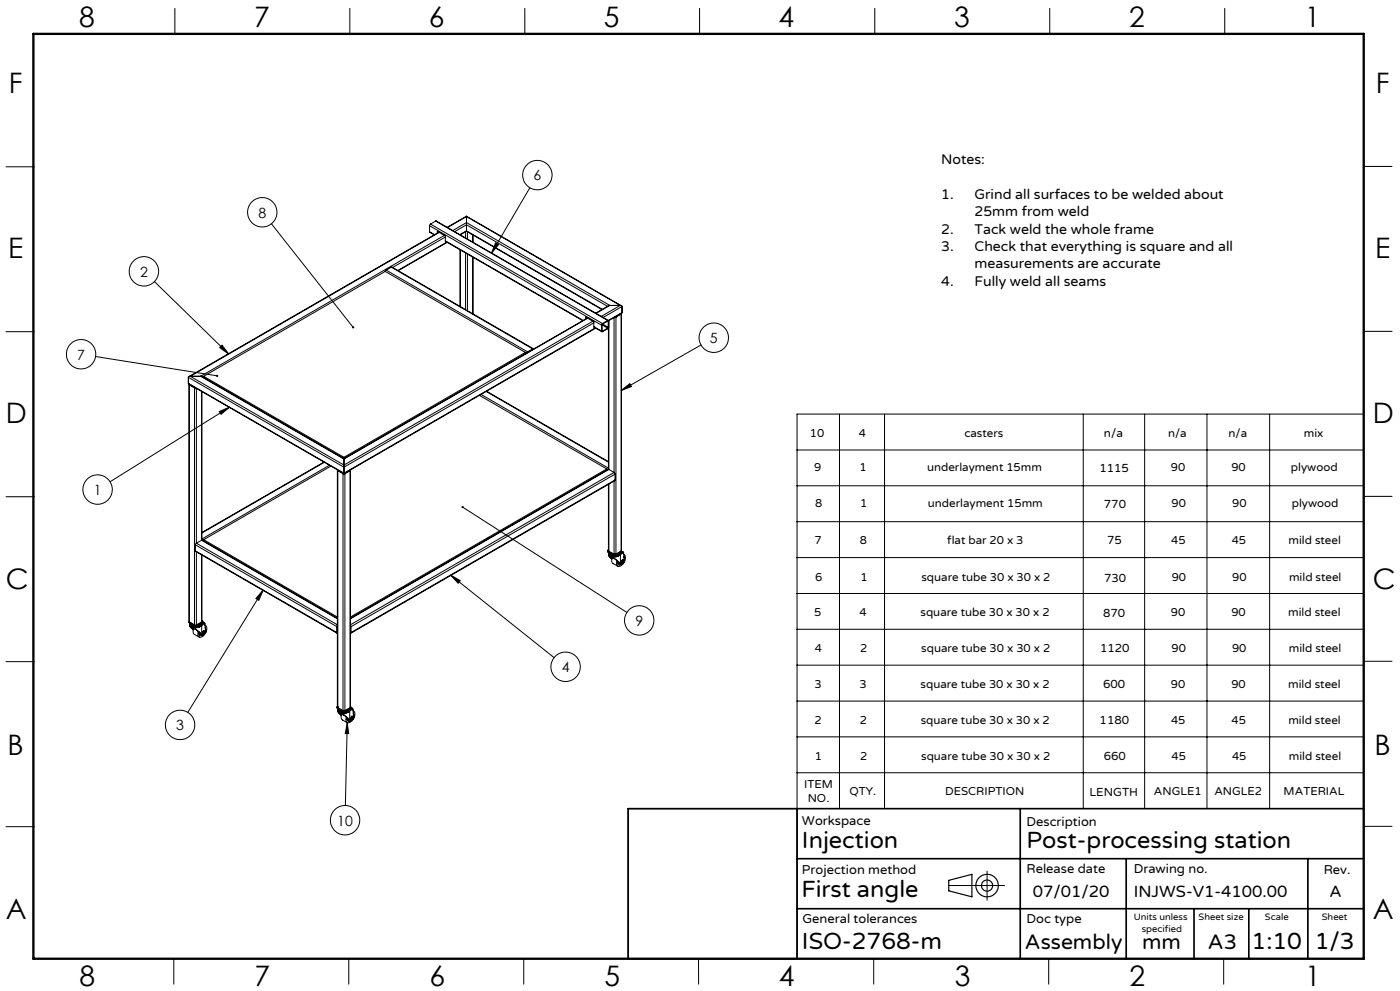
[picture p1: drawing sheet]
<svg xmlns="http://www.w3.org/2000/svg" width="420mm" height="297mm" viewBox="0 0 420 297" stroke-linecap="round" stroke-linejoin="round" font-family="sans-serif">
<g fill="none" stroke="#000" stroke-width=".35">
<path d="M284.6 263.8l7-1.8v6.8l-7-1.8z"/>
<circle cx="296.1" cy="265.4" r="1.66"/>
<circle cx="296.1" cy="265.4" r="3.4"/>
</g>
<g fill="none" stroke="#000" stroke-width=".3">
<path d="M52.5 2.5v7.7M105 2.5v7.7M157.4 2.5v7.7M209.9 2.5v7.7M262.4 2.5v7.7M314.9 2.5v7.7M367.4 2.5v7.7M1.8 50h8.5M159 56.3l-11.6 19.6M409.1 49.9h8.5M81.4 67.1l24.5 31M128.9 69.5l1.3 .9"/>
<path d="M128.9 67.7l51.6 29.8M128.9 67.7v1.8M128.9 69.5l1.5 .8M129.2 67.2l-.3 .5M129.2 67.2l51.6 29.8M130.7 66.2l51.8 29.9M130.7 66.2l-1.5 1M130.7 66.2l51.6 29.9M131.2 69.8v-.5l2.4 1.4v1.5M131.3 69.4v.4M131.6 69.6l-74.9 43.3M131.8 69.7l-74.7 43.1"/>
<path d="M133.3 70.6l-73.1 42.2M133.6 72.2l41.2 23.9M133.6 72.2l41.3 23.8M133.6 71l-15.8 9.1M134.1 72.6l-14.8 8.5M134.2 72.6l-14.7 8.5M138 74.9v16.9M138.1 70.4h.1M138.1 74.9v17M139.7 69.5v1.8M139.7 75.8v17M139.8 69.4h.3"/>
<path d="M139.9 64.8v.1M139.9 66.7v.7M139.9 69.2v.1M139.9 64.8l46.5 26.8M139.9 69.3l40.7 23.5M139.9 64.8l-5.7 3.3M139.9 69.3l-1.8 1.1M139.9 64.9l46.2 26.6M139.9 66.7l43.1 24.8M139.9 64.9v1.8M139.9 67.4v1.8M139.9 67.4l-3.5 2"/>
<path d="M139.9 67.4l42.3 24.4M139.9 69.2l40.8 23.5M139.9 64.9l-5.6 3.3M139.9 66.7l-4.1 2.4M139.9 69.2l-2 1.1M140.2 69.5v2.1M140.2 76.2v16.9M141.8 70.4v2.1M141.8 77v17M141.9 70.4v2.2M141.9 77.1v17M148.7 72.8l.8 .5-2.1 2.6z"/>
<path d="M1.8 99.4h8.5M46.3 84.4l22.3 21.7M115.6 81.3l42 24.3M115.6 81.3l-54.5 31.5M115.9 81l-.3 .3M115.9 81l42.4 24.4M117.4 80.1l42.6 24.4M117.4 80.1l-1.5 .9M117.4 80.1l42.4 24.5M175.7 95.6v-.6l2.5 1.4v1.5M175.9 95.1v.4M176.2 95.3l-73 42.1"/>
<path d="M176.3 95.4l-73.1 42.2M177.9 96.3l-74.7 43.1M178.2 97.9l2.4 1.5M178.2 97.9l2.3 1.3M178.2 96.8l-75 43.2M178.6 98.3l-75.4 43.5M178.7 98.4l-75.5 43.6M180.5 97.5v1.7M180.6 99.2h.2M180.6 97.4v1.8M180.6 97.4l1.7 1M180.8 97l-.3 .5"/>
<path d="M180.8 97.1l-.2 .3M180.8 97.1l1.7 1M182.3 96.1l.3 .1-.1 2.1-1.8 1.1-.2-.2M182.3 96.2l.2 .1M182.3 96.1l-1.5 .9M182.3 98.4l-1.5 .8M182.3 96.2l-1.5 .9M182.5 98.1l-.2 .3M182.5 96.3v1.8M182.5 91.6l-3.8 2.2M182.5 98.2v42.4M182.7 96.1v44.6"/>
<path d="M183 91.5l-.5 .1M183 91.5h3.1M183 91.5l-4.2 2.4M184.2 95.2v46.4M184.6 95h-.1M184.6 94.9v.1M184.8 95l-.4 .1M184.8 95v71.1M186.1 91.5l.5 .4M186.1 91.5l-5.7 3.3M186.2 94.1l-1.6 .9M186.2 94v.1"/>
<path d="M186.3 94l-.1 .1M186.3 94.2l-1.5 .8M186.3 94.2v71.2M186.4 93.9l-.1 .3M186.4 94l-.1 71.4M186.4 93.9l-3.8 2.2M186.6 93.7l-.2 .2M186.6 91.9v1.8M186.6 91.9l-5.7 3.2M186.6 93.7l-4.1 2.3M409.1 99.3h8.5M28.7 106.9l36.5 5.7"/>
<path d="M56.5 114.9l.2 .2M56.5 113.1v1.8M56.5 113.1l46.7 26.9M56.5 114.9l46.7 26.9M56.7 115.1l.1 .3M56.7 115.2l.1 71.5M56.7 115.1l46.5 26.9M56.8 115.4l1.5 .9M56.8 115.4v71.3M56.9 115.2v.1M56.9 115.3l1.6 .9M57.1 112.8l-.6 .3"/>
<path d="M57.1 112.8h3.1M57.1 112.8l46.1 26.6M58.3 116.3h.5M58.3 116.3v71M58.5 116.2h.1M58.9 116.4v46.4M60.2 112.8l.4 .1M60.2 112.8l43 24.8M60.5 117.3v44.6M60.6 112.9l42.6 24.5M60.6 117.4v44.5M61.1 112.8l42.1 24.3"/>
<path d="M61.1 112.8v.4M61.1 112.9l-.2 .1M66.6 103.4l2 2.7-2.7-1.9zM143.8 118.5l38.2 22M144.3 118.2l38.2 22.1M145.9 117.3l36.6 21.2M146 117.3l36.5 21.1M157.6 105.6l-54.4 31.5M157.6 105.6v.4M157.6 105.7l.3 .2M158.3 105.4l-.3 .4M158.3 105.6l-.1 .1"/>
<path d="M158.3 105.6h.1M159.8 104.6h.3M159.8 104.6l-1.5 .8M159.8 104.7l-1.5 .9M159.8 104.7h.1M159.9 104.7h-.1M186.3 117l2.6-2 .5 .8zM210.3 103.4l-24 13.6M65.8 123.3l3.1-1.3-2.6 2.2zM68.9 122l-35.9 22.4M97.2 138.5l-36.6 21.1M97.3 138.6l-36.7 21.1"/>
<path d="M98.8 139.4l-38.2 22.1M99.3 139.7l-38.2 22M103.2 139.4v.6M103.2 137.4v.2M103.2 137.1v.3M103.2 137.6v1.8M239.1 134.9h170M251.8 124.1v118.3M265.4 124.1v118.3M325 124.1v118.3M343.4 124.1v118.3M362.1 124.1v118.3"/>
<path d="M380.9 124.1v118.3M409.1 124.1h-170v163.2h-50.6v-44.9h50.6M1.8 148.9h8.5M101.2 140.9v71.4M101.2 140.9l.2 .2M101.4 141.1l1.5 .9M101.4 141.1v71M101.4 141h.1M101.5 141l1.5 .9M101.5 141h.1M102.9 142h.6M102.9 142v71.3"/>
<path d="M103 141.9l.2 .1M103 141.9h.1M103.2 141.8v.2M103.2 140v1.8M103.3 141.9l-.1 .1M103.3 141.9h.1M103.5 142v71.3M104.9 141l-1.6 .9M104.9 141h.1M105 141.1l-1.5 .9M105 141.1v71M105.1 140.9l-.1 .2"/>
<path d="M105.1 140.9l.1 71.4M138.8 152l49.3 31.5M182 140.5l-76.9 44.4M182 140.5v.4M182 140.6l.2 .2M182.5 140.5l-.1 .2M182.5 145.1l.2 20.1M182.7 140.7l-77.6 44.6M182.7 140.7l1.5 .9M182.7 140.7l-77.6 44.8M182.7 145.1v20.1M184.2 141.6l.3 .5"/>
<path d="M184.2 141.6l-79.1 45.7M184.2 144.2v21.9M184.5 143.9l-79.3 45.9M184.5 142.1l-79.2 45.7M184.5 142.1v1.8M184.5 143.9l-79.2 45.7M239.1 156.3h170M239.1 145.6h170M409.1 148.8h8.5M58.6 165.1l42.6 24.7-.1-.2M58.6 163.3l42.5 24.5M58.6 165.1l42.5 24.5"/>
<path d="M58.6 163.3v1.8M58.9 162.8l-.3 .5M58.9 162.8l42.3 24.5M58.9 165.4v21.9M60.5 161.9l40.7 23.4M60.5 161.9l-1.6 .9M60.5 161.9l40.7 23.6M60.5 166.3v20.1M60.6 161.7l.1 .2M60.6 166.4l-.1 20M61.1 161.7v.4M61.1 161.7l40.1 23.2"/>
<path d="M61.1 161.9l-.2 .1M79 176.8l-1.4 3.1-.8-.5zM79 176.8l-22.7 36.7M135.2 172.4l2.9 1.6-.7 .8zM135.2 172.4l31 24.7M182.3 165l.1 .4M182.4 165.2l1.7 1M182.4 165.2v.2M182.4 165.4l1.7 1M182.5 164.8l-.2 .2 .1 .2M182.6 165.9a2.06 2.06 0 0 0 3.6 0 2.06 2.06 0 0 1-3.6 0zM182.6 165.7a2.06 2.06 0 0 0 3.6 0 2.06 2.06 0 0 1-3.6 0z"/>
<path d="M182.6 165.6a2.07 2.07 0 0 0 3.5 0M182.6 165.6a2.09 2.09 0 0 0 3.6 0M182.6 165.6v.9M182.6 166.5l.7 .6 1 .3M182.6 166.5l1 1M182.7 165.2l1.5 .9M183 166.9l.6 .6M183.7 167.2l-.1 .4a1.13 1.13 0 0 0 .3 1.3l1.4 .8M184.1 166.2h.5M184.1 166.4h.5M184.1 166.2v.2M184.2 167.3l1.7 1.6"/>
<path d="M184.2 166.1h.6M184.3 167.4h.1M184.3 167.4l1.8 1.5M184.6 166.2v.2M185.3 168.2v.1a.62 .62 0 0 0 .1 .8 .62 .62 0 0 0 .7 .1M185.4 168.3l.1 .6 .3 .3M185.6 168.4v.1a.64 .64 0 0 0 .5 .7 .64 .64 0 0 0 .7-.5M185.7 168.6a.5 .5 0 0 0 .5 .4 .5 .5 0 0 0 .5-.3l-.6 .2M185.9 168.9h.1M185.9 168.9h.2M186.1 168.9h.1M186.1 166.2v2.7"/>
<path d="M186.2 165.9l-.1 .3M186.2 165.6v.3M186.3 165.2l-1.5 .9M186.3 165.2l-1.7 1M186.3 165.4l-1.7 1M186.4 165l-.1 .2M186.4 168.2v.3l.3 .2M186.4 165.2l.5 .2M186.4 168.2l.3 .1M186.7 167.8l-.3 .4M186.7 168.3l.1 .2M186.7 167.8l.6 .2"/>
<path d="M186.7 167.8l.3 .2M186.7 168.7h.2M186.8 168.5l.1 .2M186.8 168.5l-.1 .2M186.9 168.6h.1M186.9 168.3l.2-.2 .1 .1-.2 .4zM186.9 165.4l.2 .2M186.9 168.1l-.2 .2M186.9 168.1l-.1 .4M186.9 165.4l-.7 .5M187 168h.2M187 168l-.1 .1"/>
<path d="M187.1 165.6l-1 .6M187.1 165.6l.2 2.2M187.1 168.1h.1M187.2 166.9l.1 .2M187.2 168.6l-.3 .1M187.2 168l-.3 .1M187.2 168l.1 .2M187.2 167l.1 .9M187.3 167.8v.2M187.3 166.2h-.2a1.97 1.97 0 0 1-.4 3 .97 .97 0 0 1-1.4 .5 .97 .97 0 0 1-.3-1.4l.1-.3M187.3 168.2l-.1 .4M187.3 168v.2"/>
<path d="M187.3 168h-.1M239.1 177.9h170M239.1 167.1h170M1.8 198.3h8.5M56.7 186.3l.1 .1M56.8 186.4l1.5 .9M56.8 186.4l1.7 1M56.8 186.7l1.7 .9M57 186.9a2.06 2.06 0 0 0 3.5 0 2.05 2.05 0 0 1-3.5 0zM57 186.8a2.06 2.06 0 0 0 3.5 0M57 186.8v.9M57 187.7l.5 .5 1.2 .4"/>
<path d="M57 187.7l1 1.1M57.3 188.1l.7 .6M58.1 188.5l-.2 .9 .2 .5 1.7 1M58.3 187.3h.6M58.5 187.4h.6M58.5 187.6h.6M58.5 187.4v.2M58.6 188.6l1.7 1.5M58.7 188.6h.1M58.7 188.6l1.8 1.5M59.1 187.4v.2M59.8 189.5l-.1 .1a.62 .62 0 0 0 .1 .7 .62 .62 0 0 0 .7 .1"/>
<path d="M59.8 189.5v.5l.4 .4M60 189.6l-.1 .1a.66 .66 0 0 0 .6 .8 .66 .66 0 0 0 .7-.6M60.1 189.8a.51 .51 0 0 0 .5 .5 .51 .51 0 0 0 .5-.4M60.3 190.1h.1M60.3 190.1l.2 .1M60.3 190.1h.2M60.5 186.4l-1.6 .9M60.5 190.1v.1M60.5 187.5v2.7M60.5 186.8a1.52 1.52 0 0 1-2 1.3 1.43 1.43 0 0 1-1.5-1 2.08 2.08 0 0 0 3.5 0M60.5 187.1v.4M60.6 186l.3 .2-.2 .2"/>
<path d="M60.7 186.4l-1.6 1M60.7 186.4v.3M60.7 186.7l-1.6 .9M60.9 186.3l-.2 .4M60.9 189.4v.4l.2 .1M60.9 186.4l.4 .2M60.9 189.4l.2 .1M61.1 189.9l-.6 .3M61.1 189l-.2 .4M61.1 189l.6 .2M61.1 189l.3 .2M61.1 189.5l.1 .2"/>
<path d="M61.1 189.9h.2M61.2 189.7l.1 .2M61.2 189.7l-.1 .2M61.3 189.8h.1M61.3 186.6l.2 .3M61.3 189.4l-.2 .1M61.3 189.4l-.1 .3M61.3 186.6l-.8 .5M61.4 189.2h.2M61.4 189.2l-.1 .2M61.5 186.9l-1 .6M61.5 186.9l.2 2.2"/>
<path d="M61.5 187.4a1.91 1.91 0 0 1-.2 2.9l-.2 .2a.97 .97 0 0 1-1.3 .4 .97 .97 0 0 1-.4-1.4l.1-.3M61.5 187.4h.1M61.6 189.3h.1M61.6 189.8l-.3 .1M61.6 189.2l-.3 .2M61.6 189.2l.1 .2M61.6 189.2h.1M61.6 188.1l.1 .2M61.6 188.2l.1 .9M61.7 189.1v.1M61.7 189.2v.2M61.7 189.4l-.1 .4"/>
<path d="M101.1 187.8v1.8M101.2 187.4l-.1 .4M101.2 187.6v.1M101.2 189.5v.1M105.1 187.4l.2 .4M105.1 187.6l.1 .1M105.2 189.5l-.1 .1M105.2 189.5h-.1M105.2 187.7h-.1M105.3 189.6l-.2 .2M105.3 187.8v1.8M239.1 199.4h170"/>
<path d="M239.1 188.6h170M409.1 198.2h8.5M101.1 211.9l.1 .4M101.2 212l.2 .1M101.2 211.7l-.1 .3 1.8 1M101.2 211.7h.1M101.2 212.3l1.7 1M101.4 212.1l1.5 .9M101.4 212.4a2.06 2.06 0 0 0 3.6 0M101.4 212.5a2.06 2.06 0 0 0 3.6 0 2.1 2.1 0 0 1-3.5 .3zM101.4 212.7a2.06 2.06 0 0 0 3.6 0 2.06 2.06 0 0 1-3.6 0zM101.4 213.3l1 1.1-.7-.7"/>
<path d="M101.4 212.4v.9M101.4 213.3l.1 .1a2.04 2.04 0 0 0 1.7 .8M102.5 214.1l-.2 1 .2 .5 1.7 1M102.9 213h.6M102.9 213.3h.6M103 214.2l1.7 1.5M103.1 214.2h.1M103.2 214.2l1.7 1.6M104.2 216.6l-.6 24.8M104.2 216.6l.4 3.2h-1zM104.2 215.1l-.1 .1a.62 .62 0 0 0 .1 .7 .62 .62 0 0 0 .8 .2M104.2 215.2v.4l.4 .4"/>
<path d="M104.4 215.3v.1a.66 .66 0 0 0 .5 .7 .66 .66 0 0 0 .8-.5M104.5 215.5a.53 .53 0 0 0 .5 .4 .53 .53 0 0 0 .5-.4M104.7 215.7h.1M104.7 215.7l.2 .1M104.9 215.8h.1M104.9 213.1v2.7M105 212.7l-.1 .4M105 212.4v.3M105 212.1l-1.5 .9M105.1 212l-.1 .1M105.1 211.7h.1M105.2 211.7v.4l-1.7 .9"/>
<path d="M105.2 212.3l-1.7 1M105.3 215v.4l.3 .1M105.3 211.9l-.1 .4M105.3 212l.4 .3M105.3 215l.3 .2M105.5 215.5l-.6 .3M105.5 214.7l-.2 .3M105.5 214.7l.6 .1M105.5 214.7l.3 .1M105.6 215.2v.2M105.6 215.5l.1 .1M105.6 215.4l.1 .2"/>
<path d="M105.6 215.4v.1M105.7 215.4h.1M105.7 212.3l.2 .2M105.7 215l-.1 .2M105.7 215l-.1 .4M105.7 212.3l-.7 .4M105.8 214.8h.2M105.8 214.8l-.1 .2M105.9 212.5l-1 .6M105.9 212.5l.2 2.2M106 215h.1M106 215.4l-.3 .2"/>
<path d="M106 214.8l-.3 .2M106 214.8l.1 .2M106 214.8h.1M106 213.7l.1 .3M106 213.9l.1 .8M106 213.1l-.1-.1a2.15 2.15 0 0 1-.6 3.2 .92 .92 0 0 1-1.3 .3 .92 .92 0 0 1-.2-1.3l.1-.3M106.1 214.7v.1M106.1 214.8v.2M106.1 215l-.1 .4M239.1 210.1h170M239.1 231.6h170M239.1 220.8h170"/>
<path d="M1.8 247.8h8.5M409.1 247.6h8.5M284.6 265.4h16.8M296.1 261.1v8.7M52.1 287.3v7.7M104.6 287.3v7.7M157.1 287.3v7.7M209.6 287.3v7.7M262.1 287.3v7.7M314.6 287.3v7.7M367.1 287.3v7.7"/>
<circle cx="161.2" cy="52.5" r="4.4"/>
<circle cx="78.7" cy="63.6" r="4.4"/>
<circle cx="43.2" cy="81.3" r="4.4"/>
<circle cx="24.3" cy="106.2" r="4.4"/>
<circle cx="214.1" cy="101.2" r="4.4"/>
<circle cx="29.3" cy="146.7" r="4.4"/>
<circle cx="61.4" cy="189.6" r=".21"/>
<circle cx="169.7" cy="199.8" r="4.4"/>
<circle cx="191.8" cy="185.9" r="4.4"/>
<circle cx="54" cy="217.3" r="4.4"/>
<circle cx="105.9" cy="215.3" r=".23"/>
<circle cx="103.5" cy="245.8" r="4.4"/>
</g>
<path d="M239.1 242.4v44.9M239.1 257.3h170M306.1 242.4v44.9M337.9 257.3v30M392.4 257.3v30M409.1 242.4h-220.6v44.9M239.1 272.3h170M358.2 272.3v15M374.6 272.3v15" fill="none" stroke="#000" stroke-width=".5"/>
<path d="M10 10.2h399.1v277.1h-399.1z" fill="none" stroke="#000" stroke-width=".7"/>
<path d="M65.8 123.3l3.1-1.3-2.6 2.2zM66.6 103.4l2 2.7-2.7-1.9zM148.7 72.8l.8 .5-2.1 2.6zM186.3 117l2.6-2 .5 .8zM135.2 172.4l2.9 1.6-.7 .8zM79 176.8l-1.4 3.1-.8-.5zM104.2 216.6l.4 3.2h-1zM64.9 112.4v.5h.4l.2-.2-.3-.1 .3 .1-.1-.3zM105.7 97.9l.1 .5h.4l-.3-.3 .3 .2v-.4zM138.5 151.8a.34 .34 0 0 0 .2 .5 .34 .34 0 0 0 .4-.4 .34 .34 0 0 0-.5-.2l.2 .3z" fill="#000"/>
<g font-size="8.5">
<text x="23.8" y="8">8</text>
<text x="76.3" y="8">7</text>
<text x="128.7" y="8">6</text>
<text x="181.2" y="8">5</text>
<text x="233.6" y="8">4</text>
<text x="286.3" y="8">3</text>
<text x="338.7" y="8">2</text>
<text x="391.4" y="8">1</text>
<text x="2.7" y="28">F</text>
<text x="412.8" y="28">F</text>
<text x="2.4" y="77.2">E</text>
<text x="412.5" y="77.2">E</text>
<text x="1.8" y="126.8">D</text>
<text x="411.9" y="126.9">D</text>
<text x="1.8" y="176.6">C</text>
<text x="411.9" y="176.7">C</text>
<text x="2.3" y="226.2">B</text>
<text x="412.4" y="226.2">B</text>
<text x="1.7" y="275.4">A</text>
<text x="411.8" y="275.5">A</text>
<text x="23.9" y="295.5">8</text>
<text x="76.4" y="295.5">7</text>
<text x="128.8" y="295.5">6</text>
<text x="181.3" y="295.5">5</text>
<text x="233.7" y="295.5">4</text>
<text x="286.4" y="295.5">3</text>
<text x="338.8" y="295.5">2</text>
<text x="391.5" y="295.5">1</text>
</g>
<g font-size="7.1">
<text x="240.6" y="254">Injection</text>
<text x="308" y="254">Post-processing station</text>
<text x="240.4" y="268.8">First angle</text>
<text x="240.6" y="284.3">ISO-2768-m</text>
<text x="375.5" y="284.3">1:10</text>
<text x="394.4" y="284.3">1/3</text>
</g>
<g font-size="6.3">
<text x="307.5" y="284.3">Assembly</text>
<text x="342.6" y="284.3">mm</text>
<text x="362.4" y="284.3">A3</text>
</g>
<g font-size="4.9">
<text x="309.9" y="268.7">07/01/20</text>
<text x="340.1" y="268.7">INJWS-V1-4100.00</text>
<text x="398.9" y="268.7">A</text>
</g>
<g font-size="4.2">
<text x="282.4" y="49.1">Notes:</text>
<text x="160.1" y="54.1">6</text>
<text x="282.4" y="59.5">1.</text>
<text x="292.4" y="59.5">Grind all surfaces to be welded about</text>
<text x="77.5" y="65.2">8</text>
<text x="292.4" y="64.8">25mm from weld</text>
<text x="282.4" y="70">2.</text>
<text x="292.4" y="70">Tack weld the whole frame</text>
<text x="282.4" y="75.2">3.</text>
<text x="292.4" y="75.2">Check that everything is square and all</text>
<text x="42" y="82.9">2</text>
<text x="292.4" y="80.5">measurements are accurate</text>
<text x="282.4" y="85.7">4.</text>
<text x="292.4" y="85.7">Fully weld all seams</text>
<text x="23.2" y="107.8">7</text>
<text x="213" y="102.8">5</text>
<text x="28.1" y="148.3">1</text>
<text x="190.6" y="187.6">9</text>
<text x="168.5" y="201.4">4</text>
<text x="52.9" y="218.9">3</text>
<text x="101.2" y="247.4">10</text>
</g>
<g font-size="3.9">
<text x="240.6" y="247.2">Workspace</text>
<text x="307.9" y="247.4">Description</text>
<text x="240.6" y="262.1">Projection method</text>
<text x="308" y="261.5">Release date</text>
<text x="340.1" y="261.5">Drawing no.</text>
<text x="397.1" y="262.1">Rev.</text>
<text x="240.7" y="276.6">General tolerances</text>
<text x="308" y="276.6">Doc type</text>
</g>
<g font-size="3.5">
<text x="243" y="130.9">10</text>
<text x="257.6" y="130.9">4</text>
<text x="289.3" y="130.9">casters</text>
<text x="331.2" y="131">n/a</text>
<text x="350.4" y="130.9">n/a</text>
<text x="368.6" y="130.9">n/a</text>
<text x="391.1" y="130.9">mix</text>
<text x="244.3" y="141.3">9</text>
<text x="257.8" y="141.3">1</text>
<text x="278.1" y="141.3">underlayment 15mm</text>
<text x="329.8" y="141.4">1115</text>
<text x="351.2" y="141.3">90</text>
<text x="369.4" y="141.3">90</text>
<text x="387.3" y="141.3">plywood</text>
<text x="244.5" y="152">8</text>
<text x="258.1" y="152">1</text>
<text x="278.4" y="152">underlayment 15mm</text>
<text x="331.2" y="152.1">770</text>
<text x="351.5" y="152">90</text>
<text x="369.6" y="152">90</text>
<text x="387.5" y="152">plywood</text>
<text x="244.4" y="163">7</text>
<text x="257.9" y="163">8</text>
<text x="284.2" y="163">flat bar 20 x 3</text>
<text x="332.1" y="163.2">75</text>
<text x="351.3" y="163">45</text>
<text x="369.5" y="163">45</text>
<text x="386.5" y="163">mild steel</text>
<text x="244.6" y="174.2">6</text>
<text x="258.1" y="174.2">1</text>
<text x="276.4" y="174.2">square tube 30 x 30 x 2</text>
<text x="331.2" y="174.3">730</text>
<text x="351.5" y="174.2">90</text>
<text x="369.7" y="174.2">90</text>
<text x="386.7" y="174.2">mild steel</text>
<text x="244.3" y="184.7">5</text>
<text x="257.8" y="184.7">4</text>
<text x="276.2" y="184.7">square tube 30 x 30 x 2</text>
<text x="330.9" y="184.9">870</text>
<text x="351.2" y="184.7">90</text>
<text x="369.4" y="184.7">90</text>
<text x="386.4" y="184.7">mild steel</text>
<text x="244.5" y="195.4">4</text>
<text x="258" y="195.4">2</text>
<text x="276.4" y="195.4">square tube 30 x 30 x 2</text>
<text x="330" y="195.5">1120</text>
<text x="351.5" y="195.4">90</text>
<text x="369.6" y="195.4">90</text>
<text x="386.7" y="195.4">mild steel</text>
<text x="244.3" y="206.1">3</text>
<text x="257.8" y="206.1">3</text>
<text x="276.2" y="206.1">square tube 30 x 30 x 2</text>
<text x="330.9" y="206.2">600</text>
<text x="351.3" y="206.1">90</text>
<text x="369.4" y="206.1">90</text>
<text x="386.5" y="206.1">mild steel</text>
<text x="244.4" y="217">2</text>
<text x="257.9" y="217">2</text>
<text x="276.2" y="217">square tube 30 x 30 x 2</text>
<text x="329.9" y="217.1">1180</text>
<text x="351.3" y="217">45</text>
<text x="369.5" y="217">45</text>
<text x="386.5" y="217">mild steel</text>
<text x="244.5" y="227.7">1</text>
<text x="258" y="227.7">2</text>
<text x="276.4" y="227.7">square tube 30 x 30 x 2</text>
<text x="331.1" y="227.9">660</text>
<text x="351.4" y="227.7">45</text>
<text x="369.6" y="227.7">45</text>
<text x="386.6" y="227.7">mild steel</text>
<text x="241.2" y="236.2">ITEM</text>
<text x="254.8" y="238.3">QTY.</text>
<text x="283.5" y="238.3">DESCRIPTION</text>
<text x="326.9" y="238.5">LENGTH</text>
<text x="346.2" y="238.3">ANGLE1</text>
<text x="364.3" y="238.3">ANGLE2</text>
<text x="385.1" y="238.3">MATERIAL</text>
<text x="242.3" y="240.4">NO.</text>
</g>
<g font-size="2.8">
<text x="340.1" y="275.6">Units unless</text>
<text x="359.6" y="275.6">Sheet size</text>
<text x="379.5" y="275.8">Scale</text>
<text x="396.5" y="275.6">Sheet</text>
<text x="342.5" y="279.4">specified</text>
</g>
</svg>
